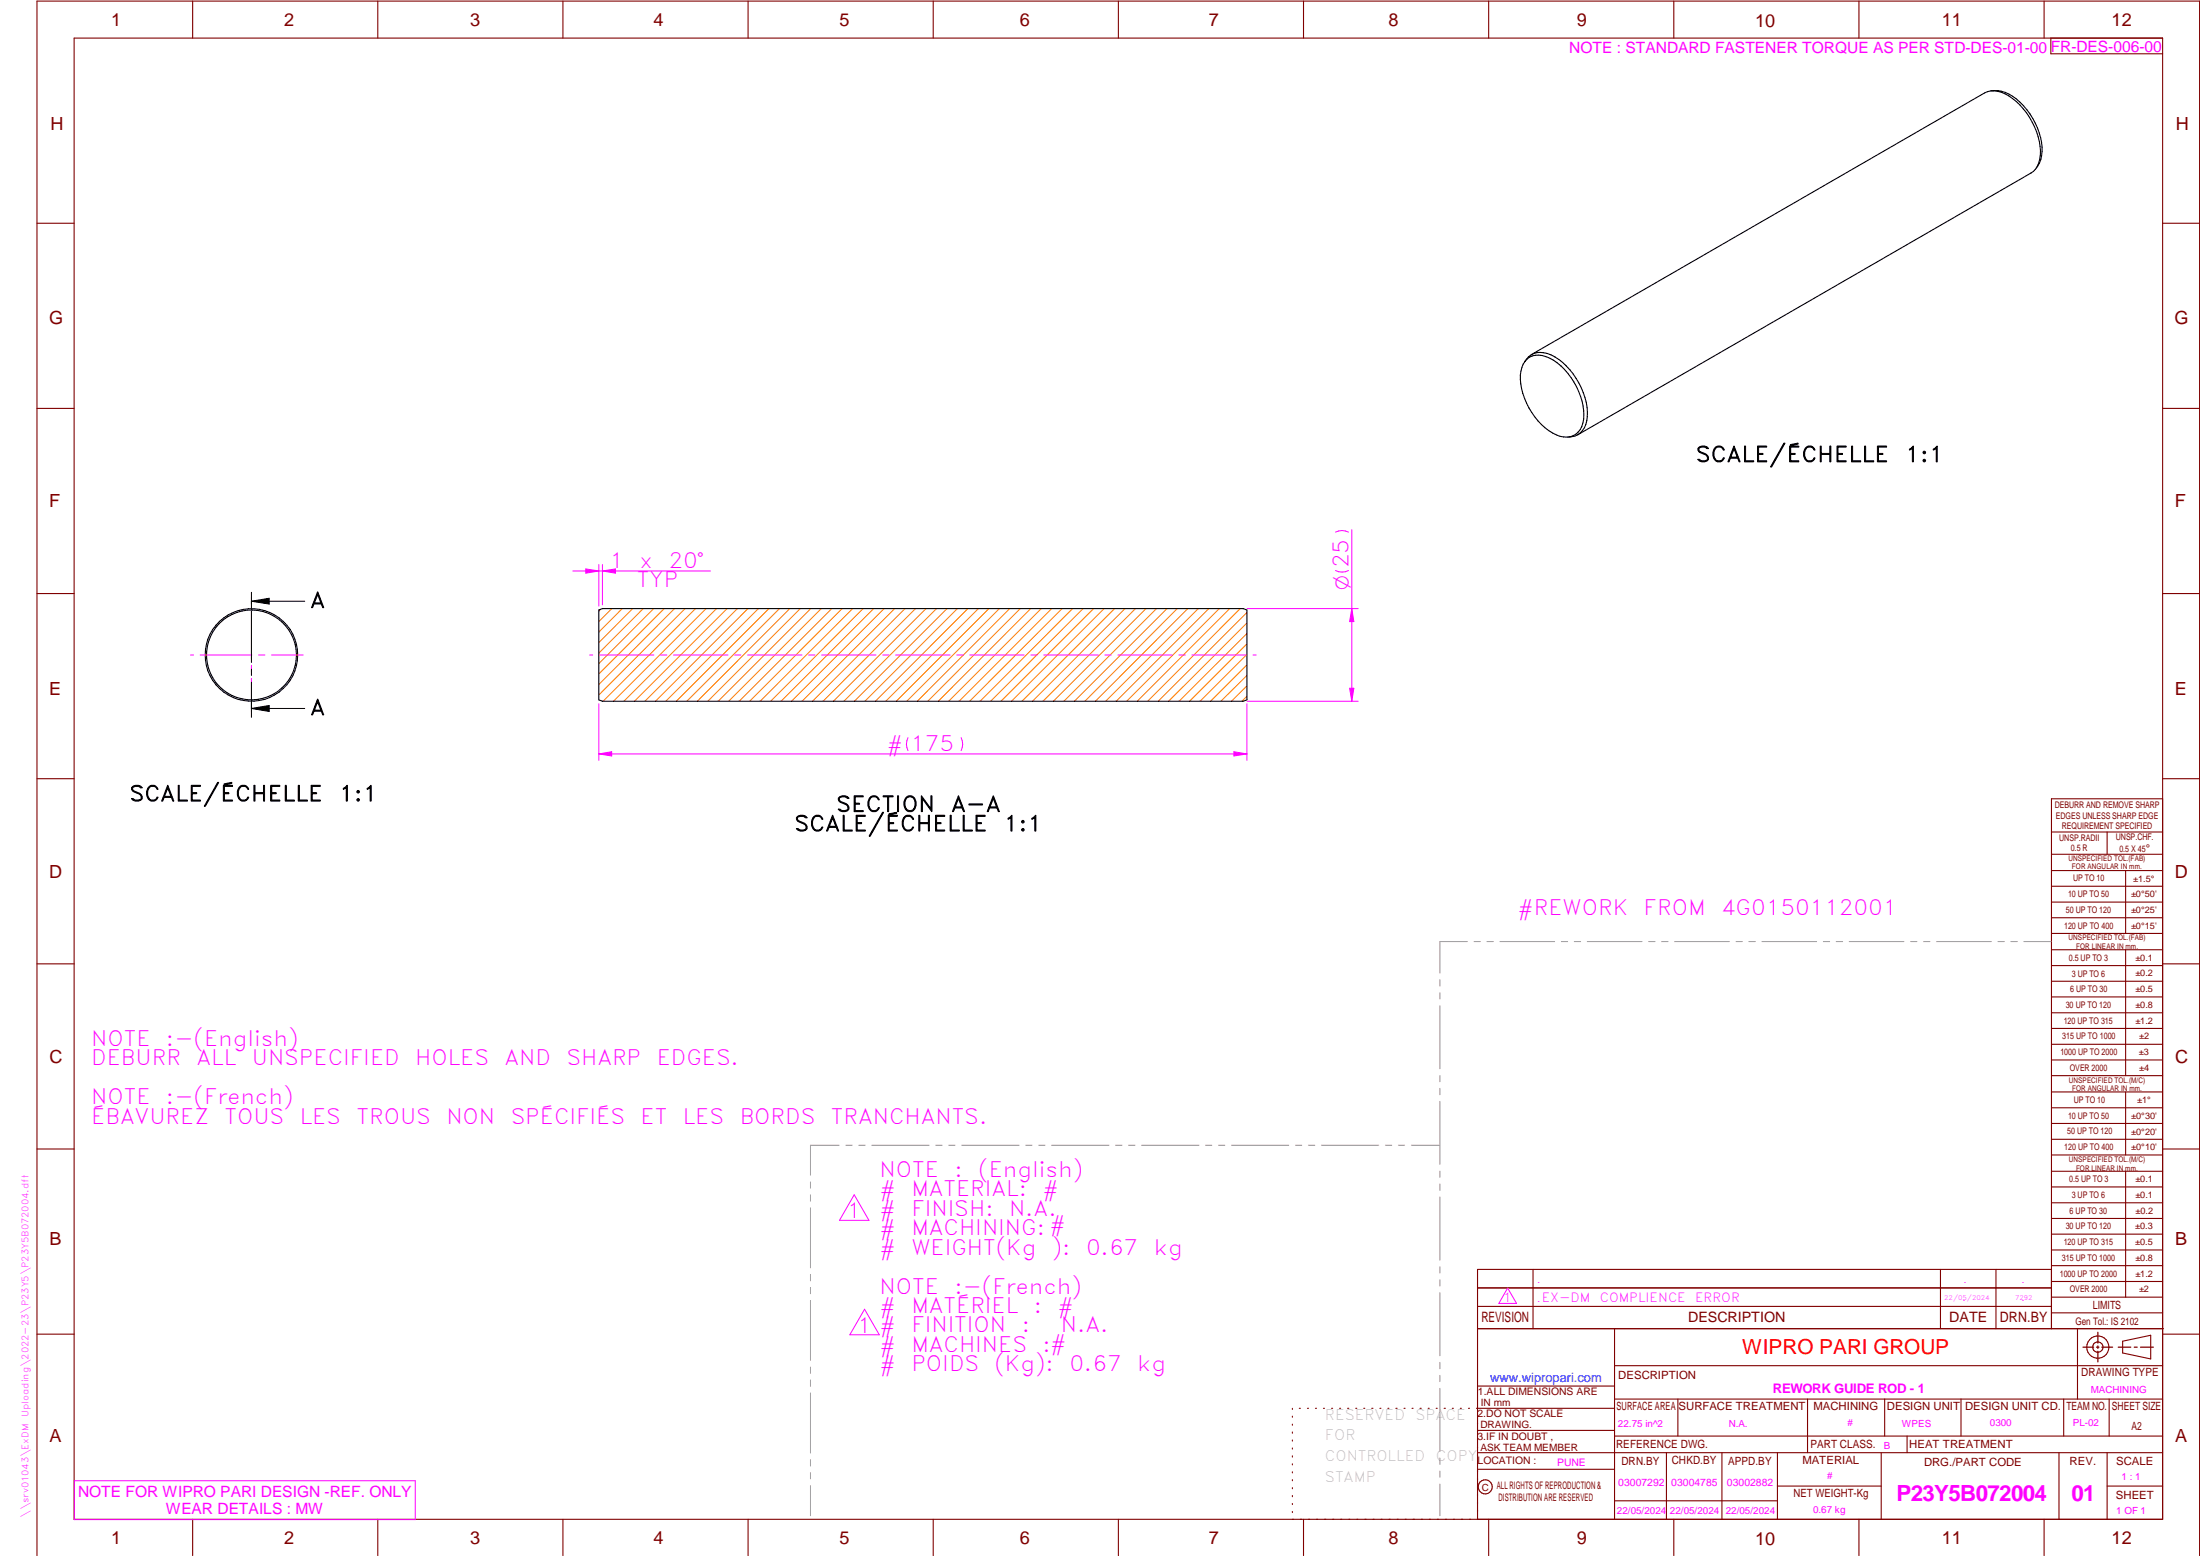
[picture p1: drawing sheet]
<svg xmlns="http://www.w3.org/2000/svg" width="594mm" height="420mm" viewBox="0 0 594 420" stroke-linecap="round" stroke-linejoin="round" font-family="sans-serif">
<g fill="none" stroke="#800000" stroke-width=".3">
<path d="M20 10.3h564v400h-564zM52 .3v10M102 .3v10M152 .3v10M202 .3v10M252 .3v10M302 .3v10M352 .3v10M402 .3v10M452 .3v10M502 .3v10M552 .3v10"/>
<path d="M553.8 10.3v4.2h30.2M10 60.3h10M584 60.3h10M10 110.3h10M584 110.3h10M10 160.3h10M584 160.3h10M10 210.3h10M584 215.7h-30v143.1M584 210.3h10M554 224.7h30M554 230.7h30"/>
<path d="M554 235.1h30M554 239.3h30M569 224.7v6M574 235.1v17M554 243.6h30M554 247.8h30M554 252.1h30M554 256.5h30M574 256.5v33.9M10 260.3h10M554 260.7h30M554 265h30"/>
<path d="M554 269.2h30M554 273.5h30M554 277.7h30M584 260.3h10M554 282h30M554 286.2h30M554 290.4h30M554 294.9h30M554 299.1h30M574 294.9v17M10 310.3h10M554 303.4h30"/>
<path d="M554 307.6h30M554 311.9h30M554 316.3h30M574 316.3v34M584 310.3h10M554 320.5h30M554 324.8h30M554 329h30M554 333.2h30M554 337.5h30M399 358.8h185.2M399 352.8h155"/>
<path d="M399 347.8h155M414 342.8v16M436 358.8v51.5M524 342.8v16M539 342.8v16M554 341.8h30M554 346h30M554 350.3h30M554 354.5h30M554 342.8h-155v67.5M561 358.8v19M10 360.3h10"/>
<path d="M399 374.3h37M436 377.8h148M453.1 377.8v10M488.1 377.8v14.5M508.9 377.8v10M529.5 377.8v10M557.3 377.8v10M569.5 377.8v10M573.2 362.2l7.6-1.6v6.3l-7.6-1.6zM584 368.8h-148M584 360.3h10M349 380.3v.3"/>
<path d="M349 382.4v.3M349 384.6v.3M349 386.7v.3M349 388.8v.3M349 391v.3M349 393.1v.3M349 395.3v.3M349 397.4v.3M349 399.5v.3M350.9 380.3h.2M353.1 380.3h.2M355.2 380.3h.3"/>
<path d="M357.4 380.3h.3M359.6 380.3h.3M361.7 380.3h.3M363.9 380.3h.3M366.1 380.3h.3M368.3 380.3h.2M370.4 380.3h.3M372.6 380.3h.3M374.8 380.3h.3M376.9 380.3h.4M379.1 380.3h.3M381.3 380.3h.3"/>
<path d="M383.4 380.3h.4M385.6 380.3h.3M387.8 380.3h.3M390 380.3h.3M392.2 380.3h.3M394.3 380.3h.3M396.5 380.3h.3M398.7 380.3h37.3M399 396.7h37M399 392.3h185M399 386.2h37M436 387.8h148"/>
<path d="M450 392.3v18M465 392.3v18M480 392.3v18M508 392.3v18M515 387.8v4.5M556 392.3v18M569 392.3v18M52 410.3v9.7M102 410.3v9.7M152 410.3v9.7M202 410.3v9.7M252 410.3v9.7"/>
<path d="M302 410.3v9.7M349 401.7v.3M349 403.8v.4M349 406v.3M349 408.1v.3M352 410.3v9.7M402 410.3v9.7M436 405.3h44M452 410.3v9.7M480 401.3h28M502 410.3v9.7M552 410.3v9.7"/>
<path d="M569 401.3h15M10 420v-419.7h584v419.7"/>
<circle cx="566.5" cy="363.7" r="1.39"/>
<circle cx="566.5" cy="363.8" r="3"/>
<circle cx="401.1" cy="401.5" r="1.9"/>
</g>
<g fill="none" stroke="#f0f" stroke-width=".27">
<path d="M360.6 143.7a3.9 3.9 0 0 1 3.5 0M360.6 154.1a3.9 3.9 0 0 0 3.5 0M51.4 176.9h.9M54.1 176.9h13.9M67.9 161.3v.8M67.9 163.9v14M67.9 179.7v1.7M69.8 176.9h1.7M73.3 176.9h8.6M159.2 176.9h.9M161.9 176.9h14.7M178.3 176.9h1.8"/>
<path d="M181.9 176.9h14.7M198.4 176.9h1.7M201.9 176.9h14.7M218.3 176.9h1.8M221.9 176.9h14.7M238.4 176.9h1.7M241.8 176.9h14.8M258.4 176.9h1.7M261.9 176.9h14.7M278.4 176.9h1.7M281.8 176.9h14.8M298.4 176.9h1.7"/>
<path d="M301.9 176.9h14.7M318.3 176.9h1.8M321.9 176.9h14.7M336.8 164.3h30M338.4 176.9h.8M365 164.3l.6 3.6h-1.2zM67.9 183.2v9.2M336.8 189.4h30M230.7 322.6l3.9 6.9h-7.9zM233.5 353.5l3.9 6.9h-7.9zM20.1 399.8h92v10.5h-92z"/>
</g>
<g fill="none" stroke="#949494" stroke-width=".27">
<path d="M396.2 254.3h-7.4v8.5M398.1 254.3h1.6M401.5 254.3h1.8M405 254.3h14.8M421.6 254.3h1.7M425.1 254.3h1.7M428.6 254.3h14.8M445.2 254.3h1.7M448.7 254.3h1.7M452.2 254.3h14.8M468.8 254.3h1.7M472.3 254.3h1.7"/>
<path d="M475.8 254.3h14.8M492.4 254.3h1.7M495.8 254.3h1.8M499.4 254.3h14.7M516 254.3h1.6M519.4 254.3h1.8M522.9 254.3h14.8M539.5 254.3h1.7M543 254.3h1.7M546.5 254.3h7.4M388.8 264.5v1.8M388.8 268.1v1.6"/>
<path d="M388.8 271.6v17M388.8 290.4v1.7M388.8 293.9v1.7M388.8 297.4v17M218.9 319.2v1.6M226.6 309.2h-7.7v8.1M228.4 309.2h1.7M231.9 309.2h1.7M235.4 309.2h15.5M252.7 309.2h1.7M256.2 309.2h1.7M259.7 309.2h15.5"/>
<path d="M277 309.2h1.7M280.5 309.2h1.7M284 309.2h15.5M301.2 309.2h1.8M304.8 309.2h1.7M308.3 309.2h15.5M325.5 309.2h1.7M329.1 309.2h1.6M332.6 309.2h15.4M349.8 309.2h1.7M353.3 309.2h1.7M356.8 309.2h15.5"/>
<path d="M374.1 309.2h1.7M377.6 309.2h1.7M381.1 309.2h7.7M388.8 316.2v1.7M388.8 319.7v1.7M218.9 322.6v1.8M218.9 326.1v16.2M388.8 323.2v17.1M218.9 344.1v1.8M218.9 347.6v1.7M218.9 351.2v16.1M388.8 342.1v1.6"/>
<path d="M388.8 345.6v1.7M388.8 349v17.1M218.9 369.1v1.7M218.9 372.6v1.8M218.9 376.1v16.2M388.8 367.9v1.7M388.8 371.4v1.7M388.8 374.9v17M218.9 394.1v1.8M218.9 397.6v1.7M388.8 393.7v1.7M388.8 397.2v1.7"/>
<path d="M218.9 401.2v8.1M388.8 400.7v8.6"/>
</g>
<path d="M566.5 359.7v3M562.5 363.8h2.9M566.1 363.8h.7M566.5 363.4v.7M566.5 364.9v2.8M567.6 363.8h2.9M572 363.8h3.4M576.3 363.8h.8M578 363.8h3.5" fill="none" stroke="#800000" stroke-width=".34"/>
<g fill="none" stroke="#000" stroke-width=".3">
<path d="M161.7 164.7l1-.4h173l1 .4v24.3l-1 .4h-173l-1-.4z"/>
<circle cx="67.9" cy="176.8" r="12.5"/>
<circle cx="67.9" cy="176.9" r="12.1"/>
</g>
<path d="M67.9 159.9v4.8M67.9 165v13.9M67.9 162.3h14.4M67.9 162.3l4.8-.8v1.6zM67.9 191.3l4.8-.8v1.6zM67.9 180.7v1.7M67.9 184.2v9.5M67.9 191.3h14.4" fill="none" stroke="#000" stroke-width=".27"/>
<path d="M67.9 162.3l4.8-.8v1.6zM67.9 191.3l4.8-.8v1.6z" fill="#000"/>
<g fill="none" stroke="#ff8000" stroke-width=".27">
<path d="M162.2 164.5l-.5 .5M165.2 164.3l-3.5 3.6M168 164.3l-6.3 6.4M170.9 164.3l-9.2 9.2M173.7 164.3l-12 12.1M176.5 164.3l-14.8 14.9M179.4 164.3l-17.7 17.7M182.2 164.3l-20.5 20.5M185 164.3l-23.3 23.4M187.8 164.3l-25 25.1M190.7 164.3l-25.1 25.1M193.5 164.3l-25 25.1"/>
<path d="M196.3 164.3l-25 25.1M199.1 164.3l-24.9 25.1M202 164.3l-25 25.1M204.8 164.3l-25 25.1M207.6 164.3l-25 25.1M210.5 164.3l-25 25.1M213.3 164.3l-25 25.1M216.1 164.3l-25 25.1M218.9 164.3l-25 25.1M221.8 164.3l-25 25.1M224.6 164.3l-25 25.1M227.4 164.3l-25 25.1"/>
<path d="M230.2 164.3l-24.9 25.1M233.1 164.3l-25 25.1M235.9 164.3l-25 25.1M238.8 164.3l-25.1 25.1M241.6 164.3l-25 25.1M244.4 164.3l-25 25.1M247.2 164.3l-25 25.1M250.1 164.3l-25.1 25.1M252.9 164.3l-25 25.1M255.7 164.3l-25 25.1M258.5 164.3l-25 25.1M261.4 164.3l-25 25.1"/>
<path d="M264.2 164.3l-25 25.1M267 164.3l-25 25.1M269.9 164.3l-25.1 25.1M272.7 164.3l-25 25.1M275.5 164.3l-25 25.1M278.3 164.3l-24.9 25.1M281.2 164.3l-25 25.1M284 164.3l-25 25.1M286.8 164.3l-25 25.1M289.6 164.3l-24.9 25.1M292.5 164.3l-25 25.1M295.3 164.3l-25 25.1"/>
<path d="M298.1 164.3l-25 25.1M301 164.3l-25 25.1M303.8 164.3l-25 25.1M306.6 164.3l-25 25.1M309.4 164.3l-25 25.1M312.3 164.3l-25 25.1M315.1 164.3l-25 25.1M317.9 164.3l-25 25.1M320.8 164.3l-25 25.1M323.6 164.3l-25 25.1M326.4 164.3l-25 25.1M329.3 164.3l-25.1 25.1"/>
<path d="M332.1 164.3l-25 25.1M334.9 164.3l-25 25.1M336.7 179.5l-9.8 9.9M336.7 176.7l-12.6 12.7M336.7 173.9l-15.5 15.5M336.7 171.1l-18.3 18.3M336.7 168.2l-21.2 21.2M336.7 165.4l-23.9 24M336.7 188l-1.3 1.4M336.7 185.2l-4.2 4.2M336.7 182.4l-7 7"/>
</g>
<path d="M365 164.3l.6 3.6h-1.2z" fill="#f0f"/>
<path d="M364.4 185.8h1.2l-.6 3.6z" fill="none" stroke="#f0f" stroke-width=".27"/>
<path d="M364.4 185.8h1.2l-.6 3.6z" fill="#f0f"/>
<path d="M158.2 153.6l3.5 .6-3.5 .6zM161.7 152.4v11.3M162.7 152.4v10.9M365 143v46.4" fill="none" stroke="#f0f" stroke-width=".27"/>
<path d="M537.7 24.6a9 9 0 0 1 7.8 3 17.9 17.9 0 0 1 5.8 14.5 6.7 6.7 0 0 1-1.5 3.4M411.7 97.7a4.9 4.9 0 0 1 6.2-2.2 18.4 18.4 0 0 1 10.5 13.3 8.5 8.5 0 0 1-1.6 8.1l-.7 .5M413.6 95.7l122.3-70.6a7 7 0 0 1 7.5 1.5 19.5 19.5 0 0 1 7.6 15.3 5.8 5.8 0 0 1-2.6 4.8l-122.3 70.7M426.1 117.4a7.5 7.5 0 0 1-7.9-1.1 18.9 18.9 0 0 1-7.7-15 5.1 5.1 0 0 1 5-5.4 13.6 13.6 0 0 1 9.5 7.3 15.8 15.8 0 0 1 2.4 11 4.8 4.8 0 0 1-3.4 3.7" fill="none" stroke="#000" stroke-width=".3"/>
<path d="M158.2 153.6l3.5 .6-3.5 .6z" fill="#f0f"/>
<path d="M162.7 154.2l3.5-.6v1.2z" fill="none" stroke="#f0f" stroke-width=".27"/>
<path d="M162.7 154.2l3.5-.6v1.2z" fill="#f0f"/>
<path d="M154.7 154.2h37.1M161.7 190v15.3M245.2 199.2a3.9 3.9 0 0 0 0 3.5M259.5 199.2a3.9 3.9 0 0 1 0 3.5M336.7 190v15.3M161.7 203.6l3.5-.6v1.1z" fill="none" stroke="#f0f" stroke-width=".27"/>
<path d="M161.7 203.6l3.5-.6v1.1z" fill="#f0f"/>
<path d="M333.2 203l3.5 .6-3.5 .5z" fill="none" stroke="#f0f" stroke-width=".27"/>
<path d="M333.2 203l3.5 .6-3.5 .5z" fill="#f0f"/>
<path d="M161.7 203.6h175M407.1 347.8l2.4 4.2h-4.8z" fill="none" stroke="#f0f" stroke-width=".27"/>
<g font-size="6" fill="#f0f">
<text x="512.1" y="405.2">P23Y5B072004</text>
<text x="559.4" y="405.2">01</text>
</g>
<g font-size="5.7">
<text x="457.9" y="124.7">SCALE/ÉCHELLE</text>
<text x="514.4" y="124.7">1:1</text>
<text x="83.8" y="164.1">A</text>
<text x="83.8" y="193">A</text>
<text x="35" y="216.3">SCALE/ÉCHELLE</text>
<text x="91.5" y="216.3">1:1</text>
<text x="225.8" y="219.2">SECTION</text>
<text x="256.8" y="219.2">A-A</text>
<text x="214.5" y="224.4">SCALE/ÉCHELLE</text>
<text x="271" y="224.4">1:1</text>
</g>
<g font-size="5.7" fill="#f0f">
<text x="164.5" y="153.3">1</text>
<text x="172.7" y="153.3">x</text>
<text x="180.5" y="153.3">20°</text>
<text x="172" y="158.6">TYP</text>
<text x="239.5" y="202.7"># 175</text>
<text x="409.8" y="247">#REWORK</text>
<text x="443.8" y="247">FROM</text>
<text x="464.8" y="247">4G0150112001</text>
<text x="24.6" y="282.4">NOTE</text>
<text x="24.6" y="287.7">DEBURR</text>
<text x="44.8" y="282.4">:-(English)</text>
<text x="53.1" y="287.7">ALL</text>
<text x="68" y="287.7">UNSPECIFIED</text>
<text x="112.1" y="287.7">HOLES</text>
<text x="136.3" y="287.7">AND</text>
<text x="153" y="287.7">SHARP</text>
<text x="177.3" y="287.7">EDGES.</text>
<text x="24.6" y="298.2">NOTE</text>
<text x="44.8" y="298.2">:-(French)</text>
<text x="24.6" y="303.4">ÉBAVUREZ</text>
<text x="60.6" y="303.4">TOUS</text>
<text x="80.9" y="303.4">LES</text>
<text x="96.3" y="303.4">TROUS</text>
<text x="120.5" y="303.4">NON</text>
<text x="137.9" y="303.4">SPÉCIFIÉS</text>
<text x="173" y="303.4">ET</text>
<text x="184.4" y="303.4">LES</text>
<text x="199.7" y="303.4">BORDS</text>
<text x="224.4" y="303.4">TRANCHANTS.</text>
<text x="237.5" y="317.8">NOTE</text>
<text x="257.7" y="317.8">:</text>
<text x="264.1" y="317.8">(English)</text>
<text x="237.5" y="323">#</text>
<text x="246.1" y="323">MATERIAL:</text>
<text x="281.5" y="323">#</text>
<text x="228.7" y="329">1</text>
<text x="237.5" y="328.3">#</text>
<text x="246.1" y="328.3">FINISH:</text>
<text x="272.5" y="328.3">N.A.</text>
<text x="237.5" y="333.5">#</text>
<text x="246.1" y="333.5">MACHINING: #</text>
<text x="237.5" y="338.8">#</text>
<text x="246.1" y="338.8">WEIGHT(Kg</text>
<text x="284" y="338.8">):</text>
<text x="293.3" y="338.8">0.67</text>
<text x="311.6" y="338.8">kg</text>
<text x="237.5" y="349.3">NOTE</text>
<text x="257.7" y="349.3">:-(French)</text>
<text x="231.5" y="359.9">1 #</text>
<text x="237.5" y="354.5">#</text>
<text x="246.1" y="354.5">MATÉRIEL</text>
<text x="246.1" y="359.8">FINITION</text>
<text x="275.9" y="359.8">:</text>
<text x="279.2" y="354.5">:</text>
<text x="285.6" y="354.5">#</text>
<text x="286.5" y="359.8">N.A.</text>
<text x="237.5" y="365">#</text>
<text x="246.1" y="365">MACHINES</text>
<text x="281.5" y="365">:#</text>
<text x="237.5" y="370.3">#</text>
<text x="246.1" y="370.3">POIDS</text>
<text x="268.5" y="370.3">(Kg):</text>
<text x="288.8" y="370.3">0.67</text>
<text x="307.1" y="370.3">kg</text>
</g>
<text font-size="5.6" fill="#f00" x="470.5" y="365.5">WIPRO PARI GROUP</text>
<text font-size="5.4" fill="#f0f" x="364.1" y="159.4" transform="rotate(-90 364.1 159.4)">O 25</text>
<g font-size="4.9" fill="#800000">
<text x="30" y="6.9">1</text>
<text x="76.7" y="6.9">2</text>
<text x="127" y="6.9">3</text>
<text x="176.5" y="6.9">4</text>
<text x="226.7" y="6.9">5</text>
<text x="275.4" y="6.9">6</text>
<text x="326.4" y="6.9">7</text>
<text x="375" y="6.9">8</text>
<text x="425.8" y="6.9">9</text>
<text x="473.9" y="7.3">10</text>
<text x="524.3" y="6.9">11</text>
<text x="570.2" y="6.9">12</text>
<text x="13.6" y="35.1">H</text>
<text x="587.6" y="35.1">H</text>
<text x="13.2" y="87.5">G</text>
<text x="587.2" y="87.5">G</text>
<text x="13.2" y="137">F</text>
<text x="587.2" y="137">F</text>
<text x="13.2" y="187.6">E</text>
<text x="587.2" y="187.6">E</text>
<text x="13.2" y="237">D</text>
<text x="587.2" y="237">D</text>
<text x="13.4" y="287.1">C</text>
<text x="587.4" y="287.1">C</text>
<text x="13.4" y="336.2">B</text>
<text x="587.4" y="336.2">B</text>
<text x="13.4" y="389.3">A</text>
<text x="587.4" y="389.3">A</text>
<text x="30" y="416.9">1</text>
<text x="76.7" y="416.9">2</text>
<text x="127" y="416.9">3</text>
<text x="176.5" y="416.9">4</text>
<text x="226.7" y="416.9">5</text>
<text x="275.4" y="416.9">6</text>
<text x="326.4" y="416.9">7</text>
<text x="375" y="416.9">8</text>
<text x="425.8" y="416.9">9</text>
<text x="473.9" y="417.3">10</text>
<text x="524.3" y="416.9">11</text>
<text x="570.2" y="416.9">12</text>
</g>
<g font-size="4.2" fill="#f0f">
<text x="423.7" y="14.3">NOTE : STANDARD FASTENER TORQUE AS PER STD-DES-01-00</text>
<text x="553.8" y="14">FR-DES-006-00</text>
<text x="21.1" y="404.3">NOTE FOR WIPRO PARI DESIGN -REF. ONLY</text>
<text x="44.8" y="408.8">WEAR DETAILS : MW</text>
</g>
<g font-size="3.9" fill="#800000">
<text x="400" y="357.1">REVISION</text>
<text x="455.9" y="357.1">DESCRIPTION</text>
<text x="526.4" y="357.1">DATE</text>
<text x="540" y="357.1">DRN.BY</text>
</g>
<g font-size="3.9" fill="#c0c0c0">
<text x="357.8" y="383.3">RESERVED</text>
<text x="382.3" y="383.3">SPACE</text>
<text x="357.8" y="388.9">FOR</text>
<text x="357.8" y="394.5">CONTROLLED</text>
<text x="387.8" y="394.5">COPY</text>
<text x="357.8" y="400">STAMP</text>
</g>
<text font-size="3.6" fill="#f0f" x="478.7" y="376.1">REWORK GUIDE ROD - 1</text>
<text font-size="3.5" fill="#00f" x="402.4" y="373.3">www.wipropari.com</text>
<g font-size="3.4" fill="#f0f">
<text x="405.9" y="351.7">1</text>
<text x="416.3" y="351.5">EX-DM</text>
<text x="432" y="351.5">COMPLIENCE</text>
<text x="457.7" y="351.5">ERROR</text>
</g>
<g font-size="3.1" fill="#800000">
<text x="565.1" y="353.5">LIMITS</text>
<text x="562" y="371.7">DRAWING TYPE</text>
<text x="437" y="372.3">DESCRIPTION</text>
<text x="436.5" y="380.8">SURFACE AREA</text>
<text x="453.3" y="380.8">SURFACE TREATMENT</text>
<text x="489.7" y="380.8">MACHINING</text>
<text x="509.5" y="380.8">DESIGN UNIT</text>
<text x="530.6" y="380.8">DESIGN UNIT CD.</text>
<text x="558" y="380.6">TEAM NO.</text>
<text x="570.3" y="380.7">SHEET SIZE</text>
<text x="575.6" y="386.1">A2</text>
<text x="436.4" y="391.1">REFERENCE DWG.</text>
<text x="437.8" y="395.5">DRN.BY</text>
<text x="451.4" y="395.4">CHKD.BY</text>
<text x="466.6" y="395.5">APPD.BY</text>
<text x="486.7" y="395.4">MATERIAL</text>
<text x="488.9" y="390.9">PART CLASS.</text>
<text x="515.6" y="390.9">HEAT TREATMENT</text>
<text x="519.6" y="395.9">DRG./PART CODE</text>
<text x="558.9" y="395.5">REV.</text>
<text x="571.4" y="395.6">SCALE</text>
<text x="484.3" y="404.2">NET WEIGHT-Kg</text>
<text x="571.4" y="404.7">SHEET</text>
</g>
<text font-size="3" fill="#800000" x="579.5" y="230.1">°</text>
<g font-size="2.8" fill="#800000">
<text x="560.4" y="357.7">Gen Tol.: IS 2102</text>
<text x="399.1" y="376.6">1.ALL DIMENSIONS ARE</text>
<text x="399" y="382.7">2.DO NOT SCALE</text>
<text x="399" y="388.7">3.IF IN DOUBT ,</text>
<text x="399" y="395.4">LOCATION :</text>
<text x="404.2" y="402">ALL RIGHTS OF REPRODUCTION &amp;</text>
<text x="404.7" y="405.4">DISTRIBUTION ARE RESERVED</text>
</g>
<g font-size="2.8" fill="#f0f">
<text x="420.5" y="396">PUNE</text>
<text x="437" y="401.2">03007292</text>
<text x="451.3" y="401.2">03004785</text>
<text x="466.3" y="401.2">03002882</text>
</g>
<g font-size="2.7" fill="#f0f">
<text x="564.6" y="376.2">MACHINING</text>
<text x="436.9" y="385.4">22.75 in^2</text>
<text x="466.8" y="385.4">N.A.</text>
<text x="498.9" y="385">#</text>
<text x="513.6" y="385.3">WPES</text>
<text x="537.3" y="385.1">0300</text>
<text x="559.7" y="385.1">PL-02</text>
<text x="508.7" y="391.2">B</text>
<text x="493.4" y="399.5">#</text>
<text x="572.8" y="399.7">1 : 1</text>
<text x="436.6" y="408.7">22/05/2024</text>
<text x="450.9" y="408.8">22/05/2024</text>
<text x="466" y="408.9">22/05/2024</text>
<text x="489.6" y="408.5">0.67 kg</text>
<text x="571.4" y="408.7">1 OF 1</text>
</g>
<g font-size="2.7" fill="#800000">
<text x="399.9" y="379.7">IN mm</text>
<text x="399.7" y="385.7">DRAWING.</text>
<text x="399.7" y="391.8">ASK TEAM MEMBER</text>
<text x="400.1" y="402.5">C</text>
</g>
<g font-size="2.5" fill="#800000">
<text x="554.9" y="218.3">DEBURR AND REMOVE SHARP</text>
<text x="555.2" y="221">EDGES UNLESS SHARP EDGE</text>
<text x="556.1" y="227.1">UNSP.RADII</text>
<text x="556.8" y="223.8">REQUIREMENT SPECIFIED</text>
<text x="571.4" y="226.9">UNSP.CHF.</text>
<text x="559.2" y="229.9">0.5 R</text>
<text x="572.3" y="230.1">0.5 X 45</text>
<text x="559.8" y="238">UP TO 10</text>
<text x="576.1" y="238.1">±1.5°</text>
<text x="558.5" y="242.2">10 UP TO 50</text>
<text x="575.5" y="242.3">±0°50'</text>
<text x="557.4" y="250.7">120 UP TO 400</text>
<text x="557.9" y="246.5">50 UP TO 120</text>
<text x="575.5" y="250.7">±0°15'</text>
<text x="575.5" y="246.5">±0°25'</text>
<text x="558.7" y="259.4">0.5 UP TO 3</text>
<text x="559.5" y="263.7">3 UP TO 6</text>
<text x="576.6" y="263.6">±0.2</text>
<text x="576.6" y="259.4">±0.1</text>
<text x="559" y="267.9">6 UP TO 30</text>
<text x="576.6" y="267.9">±0.5</text>
<text x="557.8" y="272.2">30 UP TO 120</text>
<text x="576.6" y="272.2">±0.8</text>
<text x="556.9" y="280.7">315 UP TO 1000</text>
<text x="557.3" y="276.4">120 UP TO 315</text>
<text x="576.6" y="276.4">±1.2</text>
<text x="577.7" y="280.7">±2</text>
<text x="556.4" y="284.9">1000 UP TO 2000</text>
<text x="577.6" y="284.9">±3</text>
<text x="558.9" y="289.2">OVER 2000</text>
<text x="577.7" y="289.3">±4</text>
<text x="560" y="297.9">UP TO 10</text>
<text x="577.1" y="297.9">±1°</text>
<text x="558.5" y="302.1">10 UP TO 50</text>
<text x="575.5" y="302.1">±0°30'</text>
<text x="557.4" y="310.6">120 UP TO 400</text>
<text x="558.2" y="306.3">50 UP TO 120</text>
<text x="575.5" y="310.6">±0°10'</text>
<text x="575.5" y="306.4">±0°20'</text>
<text x="558.8" y="319.2">0.5 UP TO 3</text>
<text x="559.4" y="323.4">3 UP TO 6</text>
<text x="576.6" y="319.2">±0.1</text>
<text x="576.6" y="323.5">±0.1</text>
<text x="558.9" y="327.7">6 UP TO 30</text>
<text x="576.7" y="327.7">±0.2</text>
<text x="557.8" y="332">30 UP TO 120</text>
<text x="576.6" y="332">±0.3</text>
<text x="556.8" y="340.5">315 UP TO 1000</text>
<text x="557.3" y="336.3">120 UP TO 315</text>
<text x="576.6" y="336.3">±0.5</text>
<text x="576.6" y="340.5">±0.8</text>
<text x="556.2" y="344.7">1000 UP TO 2000</text>
<text x="576.6" y="344.7">±1.2</text>
<text x="558.9" y="349">OVER 2000</text>
<text x="577.6" y="349">±2</text>
</g>
<g font-size="2.5" fill="#f0f">
<text x="415.2" y="346.4">.</text>
<text x="530.3" y="346.5">.</text>
<text x="545.9" y="346.4">.</text>
<text x="415.2" y="351.5">.</text>
<text x="530" y="351.3">.</text>
<text x="545.9" y="351.4">.</text>
</g>
<g font-size="2.4" fill="#f0f">
<text x="7.7" y="382.7" transform="rotate(-90 7.7 382.7)">Uploading\2022-23\P23Y5\P23Y5B072004.dft</text>
<text x="7.7" y="409.8" transform="rotate(-90 7.7 409.8)">\\srv01043\ExDM</text>
</g>
<g font-size="2.1" fill="#800000">
<text x="558.5" y="232.4">UNSPECIFIED TOL.(FAB)</text>
<text x="559.5" y="234.7">FOR ANGULAR IN mm.</text>
<text x="558.6" y="253.9">UNSPECIFIED TOL.(FAB)</text>
<text x="560.7" y="256.3">FOR LINEAR IN mm.</text>
<text x="558.7" y="292.3">UNSPECIFIED TOL.(M/C)</text>
<text x="559.6" y="294.7">FOR ANGULAR IN mm.</text>
<text x="558.7" y="313.7">UNSPECIFIED TOL.(M/C)</text>
<text x="560.6" y="316.1">FOR LINEAR IN mm.</text>
</g>
<g font-size="1.7" fill="#f0f">
<text x="525" y="351">22/05/2024</text>
<text x="544.1" y="351">7292</text>
</g>
</svg>
